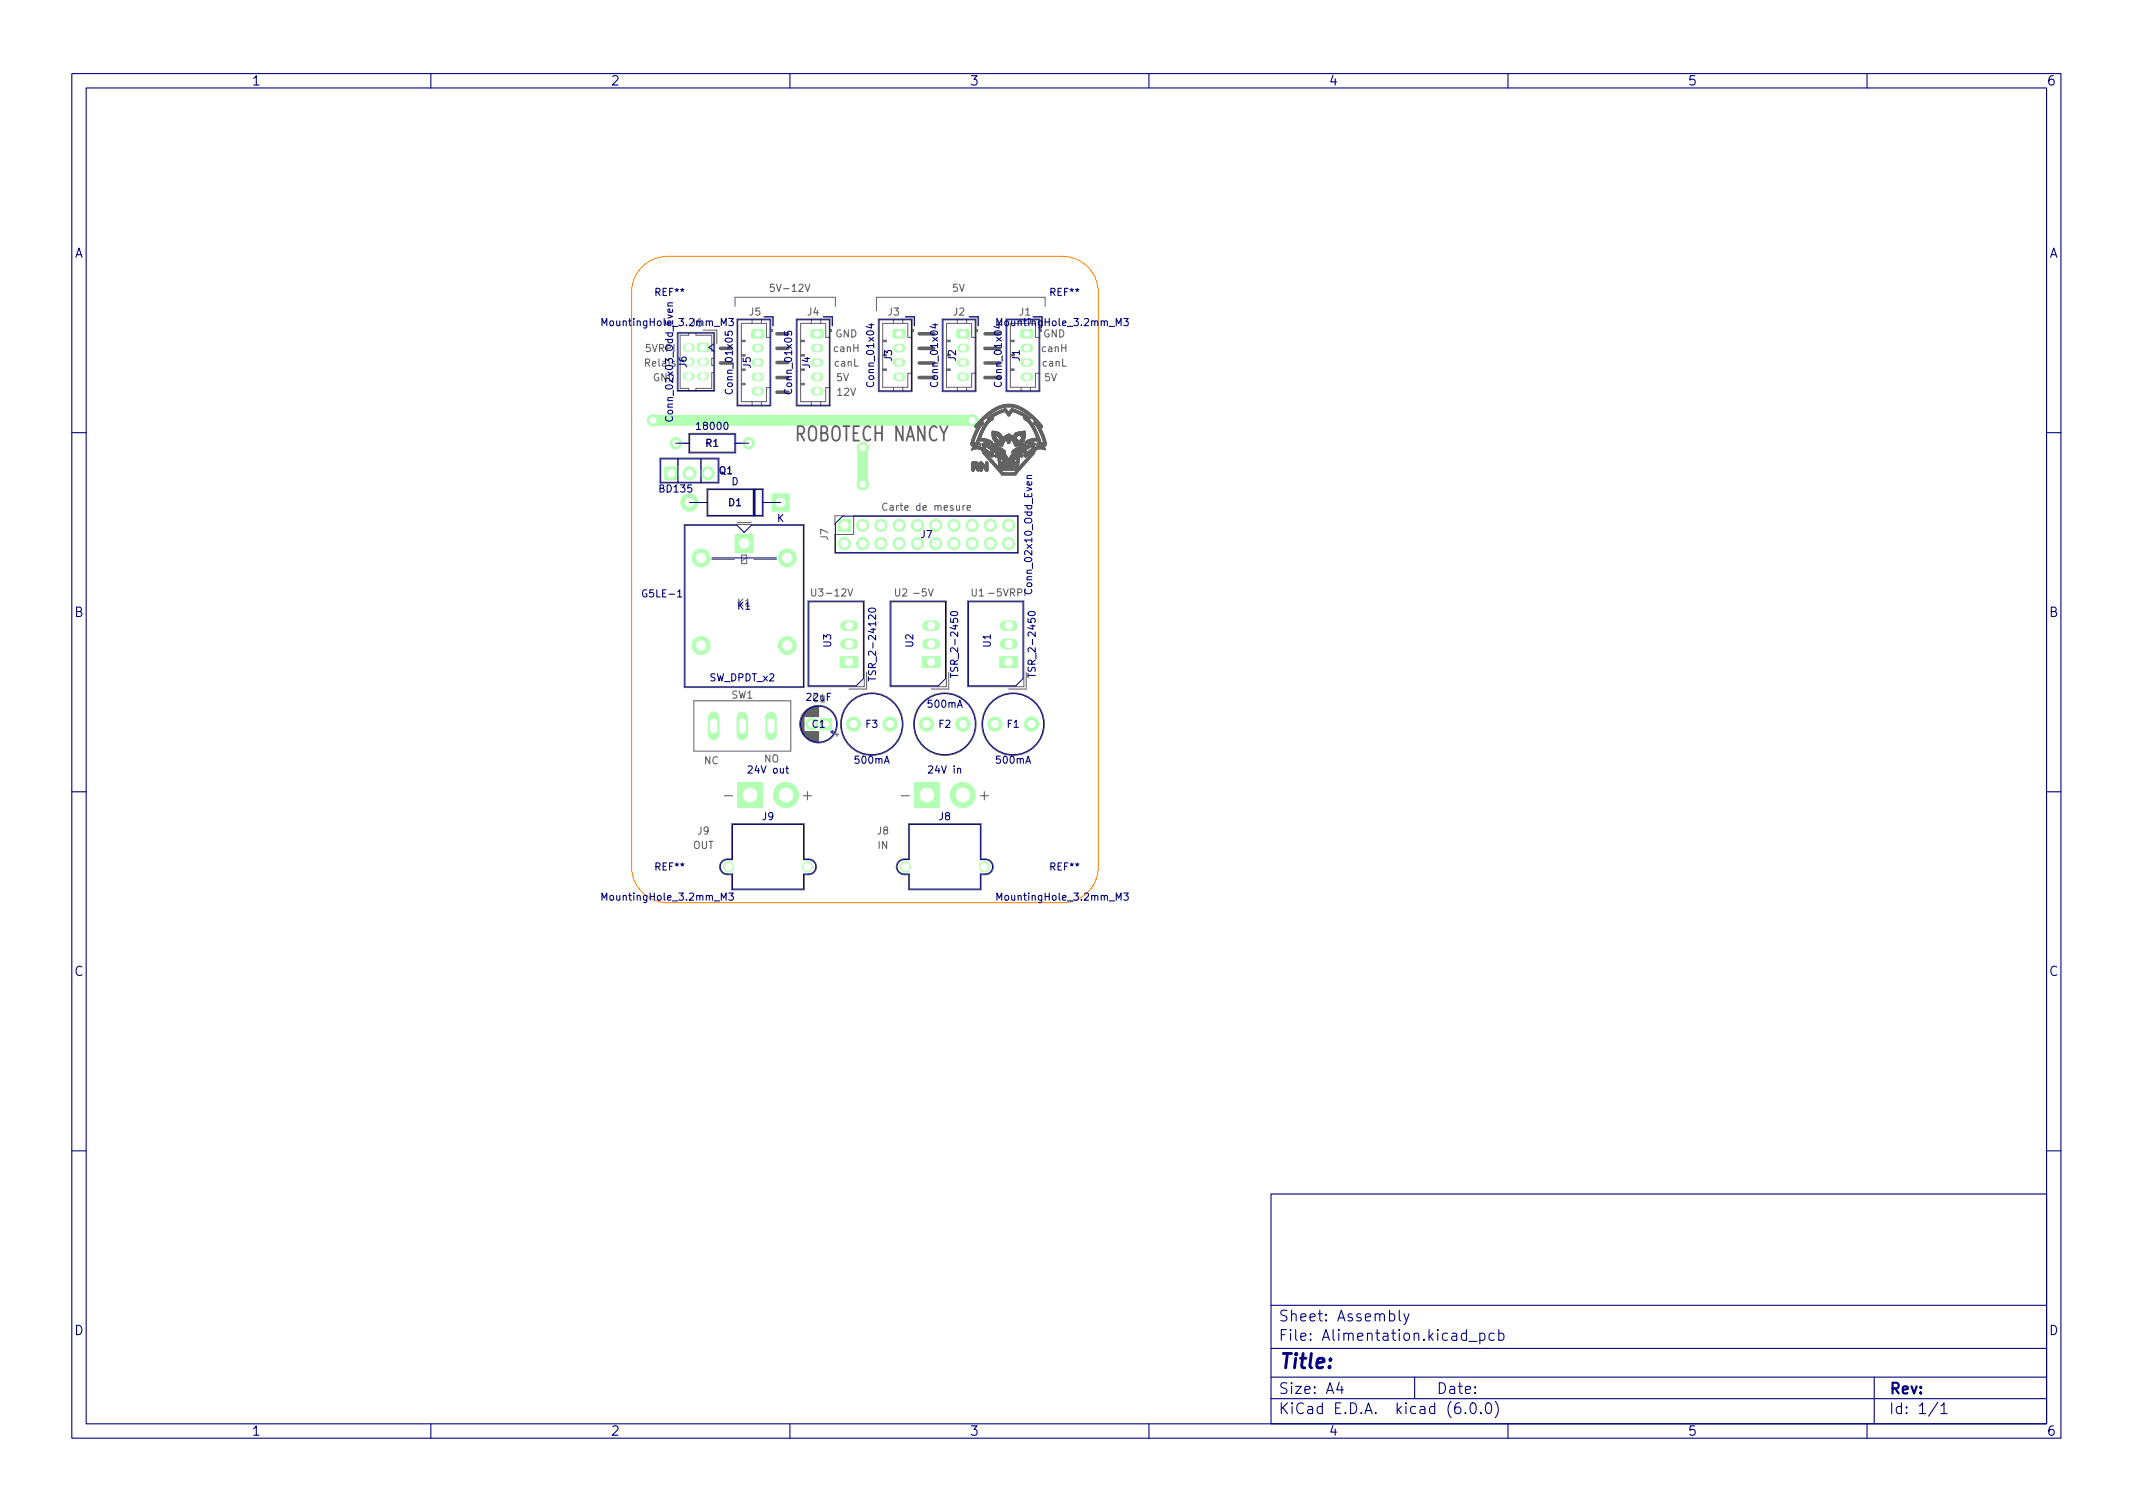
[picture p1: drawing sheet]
<svg xmlns="http://www.w3.org/2000/svg" width="297mm" height="210mm" viewBox="0 0 297 210" stroke-linecap="round" stroke-linejoin="round" font-family="sans-serif">
<g fill="#b3ffb3" stroke="#b3ffb3" stroke-width=".14">
<path d="M142.2 45.9h1.5l.2 .2v.8l-.3 .2h-1.3l-.2-.3z"/>
<path d="M133.3 45.9h1.5l.2 .2v.8l-.3 .2h-1.3l-.2-.3z"/>
<path d="M124.4 45.9h1.5l.2 .2v.8l-.3 .2h-1.3l-.2-.3z"/>
<path d="M113 45.9h1.5l.2 .2-.1 .8-.2 .2h-1.3l-.2-.3z"/>
<path d="M104.7 45.9h1.6l.1 .2v.8l-.2 .2h-1.4l-.1-.3z"/>
<path d="M102.4 74.4h2.5v2.5h-2.5z"/>
<path d="M128.4 91.4h2.5v1.5h-2.5z"/>
<path d="M117 91.4h2.5v1.5h-2.5z"/>
<path d="M116.8 72.3h1.7v1.7h-1.7z"/>
<path d="M97.2 47.9l1.4-.1 .1 .2v.8l-.2 .2h-1.3l-.1-.3z"/>
<path d="M107.5 68.8h2.4v2.4h-2.4z"/>
<path d="M139.2 91.4h2.5v1.5h-2.5z"/>
<path d="M127.3 108.9h3.5v3.5h-3.5z"/>
<path d="M102.7 108.9h3.5v3.5h-3.5z"/>
<path d="M92.6 65h1.8v1.8h-1.8z"/>
<path d="M114.2 100h1.6v1.6h-1.6z"/>
<circle cx="97.6" cy="77.7" r="1.25"/>
<circle cx="97.6" cy="89.9" r="1.25"/>
<circle cx="109.6" cy="89.9" r="1.25"/>
<circle cx="109.6" cy="77.7" r="1.25"/>
<circle cx="117.6" cy="75.7" r=".85"/>
<circle cx="120.1" cy="73.1" r=".85"/>
<circle cx="120.1" cy="75.7" r=".85"/>
<circle cx="122.7" cy="73.1" r=".85"/>
<circle cx="122.7" cy="75.7" r=".85"/>
<circle cx="125.2" cy="73.1" r=".85"/>
<circle cx="125.2" cy="75.7" r=".85"/>
<circle cx="127.8" cy="73.1" r=".85"/>
<circle cx="127.8" cy="75.7" r=".85"/>
<circle cx="130.3" cy="73.1" r=".85"/>
<circle cx="130.3" cy="75.7" r=".85"/>
<circle cx="132.8" cy="73.1" r=".85"/>
<circle cx="132.8" cy="75.7" r=".85"/>
<circle cx="135.4" cy="73.1" r=".85"/>
<circle cx="135.4" cy="75.7" r=".85"/>
<circle cx="137.9" cy="73.1" r=".85"/>
<circle cx="137.9" cy="75.7" r=".85"/>
<circle cx="140.5" cy="73.1" r=".85"/>
<circle cx="140.5" cy="75.7" r=".85"/>
<circle cx="96" cy="70" r="1.2"/>
<circle cx="104.3" cy="61.7" r=".8"/>
<circle cx="94.1" cy="61.7" r=".8"/>
<circle cx="137.1" cy="120.7" r=".7"/>
<circle cx="126.1" cy="120.7" r=".7"/>
<circle cx="134.1" cy="110.7" r="1.75"/>
<circle cx="112.5" cy="120.7" r=".7"/>
<circle cx="101.5" cy="120.7" r=".7"/>
<circle cx="109.5" cy="110.7" r="1.75"/>
<circle cx="96" cy="65.9" r=".9"/>
<circle cx="98.6" cy="65.9" r=".9"/>
<circle cx="134.1" cy="100.8" r="1"/>
<circle cx="129" cy="100.8" r="1"/>
<circle cx="113" cy="100.8" r=".8"/>
<circle cx="118.9" cy="100.8" r="1"/>
<circle cx="123.9" cy="100.8" r="1"/>
<circle cx="138.5" cy="100.8" r="1"/>
<circle cx="143.6" cy="100.8" r="1"/>
<circle cx="120.1" cy="67.4" r=".8"/>
<circle cx="120.1" cy="62.4" r=".8"/>
<circle cx="135.4" cy="58.5" r=".8"/>
<circle cx="90.9" cy="58.5" r=".8"/>
</g>
<g fill="none" stroke="#b3ffb3" stroke-width="1.2">
<path d="M95.7 48.4h.4M95.7 50.4h.4M95.7 52.4h.4M97.7 50.4h.4M97.7 52.4h.4M105.3 48.5h.5M105.3 50.5h.5M105.3 52.5h.5M105.3 54.5h.5M113.5 48.5h.6M113.5 50.5h.6M113.5 52.5h.6"/>
<path d="M113.5 54.5h.6M124.9 48.5h.6M124.9 50.5h.6M124.9 52.5h.6M133.8 48.5h.6M133.8 50.5h.6M133.8 52.5h.6M142.7 48.5h.6M142.7 50.5h.6M142.7 52.5h.6"/>
</g>
<path d="M90.9 58.5h44.5M120.1 62.4v5M117.7 89.7h1M117.7 87.1h1M129.2 89.7h1M129.2 87.1h1M140 89.7h1M140 87.1h1" fill="none" stroke="#b3ffb3" stroke-width="1.5"/>
<path d="M99.4 99.9v2.4M103.4 99.9v2.4M107.4 99.9v2.4" fill="none" stroke="#b3ffb3" stroke-width="1.6"/>
<g fill="#fff" stroke="#fff" stroke-width=".14">
<circle cx="120.1" cy="67.4" r=".4"/>
<circle cx="120.1" cy="62.4" r=".4"/>
<circle cx="135.4" cy="58.5" r=".4"/>
<circle cx="90.9" cy="58.5" r=".4"/>
<circle cx="143" cy="46.5" r=".37"/>
<circle cx="143" cy="48.5" r=".37"/>
<circle cx="143" cy="50.5" r=".37"/>
<circle cx="143" cy="52.5" r=".37"/>
<circle cx="134.1" cy="46.5" r=".37"/>
<circle cx="134.1" cy="48.5" r=".37"/>
<circle cx="134.1" cy="50.5" r=".37"/>
<circle cx="134.1" cy="52.5" r=".37"/>
<circle cx="125.2" cy="46.5" r=".37"/>
<circle cx="125.2" cy="48.5" r=".37"/>
<circle cx="125.2" cy="50.5" r=".37"/>
<circle cx="125.2" cy="52.5" r=".37"/>
<circle cx="113.8" cy="46.5" r=".37"/>
<circle cx="113.8" cy="48.5" r=".37"/>
<circle cx="113.8" cy="50.5" r=".37"/>
<circle cx="113.8" cy="52.5" r=".37"/>
<circle cx="113.8" cy="54.5" r=".37"/>
<circle cx="105.5" cy="46.5" r=".37"/>
<circle cx="105.5" cy="48.5" r=".37"/>
<circle cx="105.5" cy="50.5" r=".37"/>
<circle cx="105.5" cy="52.5" r=".37"/>
<circle cx="105.5" cy="54.5" r=".37"/>
<circle cx="103.6" cy="75.7" r=".65"/>
<circle cx="97.6" cy="77.7" r=".65"/>
<circle cx="97.6" cy="89.9" r=".65"/>
<circle cx="109.6" cy="89.9" r=".65"/>
<circle cx="109.6" cy="77.7" r=".65"/>
<circle cx="129.7" cy="92.2" r=".5"/>
<circle cx="129.7" cy="89.7" r=".5"/>
<circle cx="129.7" cy="87.1" r=".5"/>
<circle cx="118.2" cy="92.2" r=".5"/>
<circle cx="118.2" cy="89.7" r=".5"/>
<circle cx="118.2" cy="87.1" r=".5"/>
<circle cx="117.6" cy="73.1" r=".5"/>
<circle cx="117.6" cy="75.7" r=".5"/>
<circle cx="120.1" cy="73.1" r=".5"/>
<circle cx="120.1" cy="75.7" r=".5"/>
<circle cx="122.7" cy="73.1" r=".5"/>
<circle cx="122.7" cy="75.7" r=".5"/>
<circle cx="125.2" cy="73.1" r=".5"/>
<circle cx="125.2" cy="75.7" r=".5"/>
<circle cx="127.8" cy="73.1" r=".5"/>
<circle cx="127.8" cy="75.7" r=".5"/>
<circle cx="130.3" cy="73.1" r=".5"/>
<circle cx="130.3" cy="75.7" r=".5"/>
<circle cx="132.8" cy="73.1" r=".5"/>
<circle cx="132.8" cy="75.7" r=".5"/>
<circle cx="135.4" cy="73.1" r=".5"/>
<circle cx="135.4" cy="75.7" r=".5"/>
<circle cx="137.9" cy="73.1" r=".5"/>
<circle cx="137.9" cy="75.7" r=".5"/>
<circle cx="140.5" cy="73.1" r=".5"/>
<circle cx="140.5" cy="75.7" r=".5"/>
<circle cx="97.9" cy="48.4" r=".42"/>
<circle cx="95.9" cy="48.4" r=".42"/>
<circle cx="97.9" cy="50.4" r=".42"/>
<circle cx="95.9" cy="50.4" r=".42"/>
<circle cx="97.9" cy="52.4" r=".42"/>
<circle cx="95.9" cy="52.4" r=".42"/>
<circle cx="108.7" cy="70" r=".6"/>
<circle cx="96" cy="70" r=".6"/>
<circle cx="140.5" cy="92.2" r=".5"/>
<circle cx="140.5" cy="89.7" r=".5"/>
<circle cx="140.5" cy="87.1" r=".5"/>
<circle cx="104.3" cy="61.7" r=".4"/>
<circle cx="94.1" cy="61.7" r=".4"/>
<circle cx="148" cy="40.7" r="1.6"/>
<circle cx="93" cy="120.7" r="1.6"/>
<circle cx="137.1" cy="120.7" r=".5"/>
<circle cx="126.1" cy="120.7" r=".5"/>
<circle cx="129.1" cy="110.7" r=".95"/>
<circle cx="134.1" cy="110.7" r=".95"/>
<circle cx="112.5" cy="120.7" r=".5"/>
<circle cx="101.5" cy="120.7" r=".5"/>
<circle cx="104.5" cy="110.7" r=".95"/>
<circle cx="109.5" cy="110.7" r=".95"/>
<circle cx="93.5" cy="65.9" r=".5"/>
<circle cx="96" cy="65.9" r=".5"/>
<circle cx="98.6" cy="65.9" r=".5"/>
<circle cx="93" cy="40.7" r="1.6"/>
<circle cx="148" cy="120.7" r="1.6"/>
<circle cx="134.1" cy="100.8" r=".5"/>
<circle cx="129" cy="100.8" r=".5"/>
<circle cx="115" cy="100.8" r=".4"/>
<circle cx="113" cy="100.8" r=".4"/>
<circle cx="118.9" cy="100.8" r=".5"/>
<circle cx="123.9" cy="100.8" r=".5"/>
<circle cx="138.5" cy="100.8" r=".5"/>
<circle cx="143.6" cy="100.8" r=".5"/>
</g>
<path d="M99.4 100.5v1.1M103.4 100.5v1.1M107.4 100.5v1.1" fill="none" stroke="#fff" stroke-width="1"/>
<g fill="none" stroke="#626262" stroke-width=".5">
<path d="M100.3 48.5h1.6M100.3 50.5h1.6M108.2 46.5h1.5M108.2 52.6h1.5M108.2 48.5h1.5M108.2 50.5h1.5M108.2 54.6h1.5M128 52.6h2M128 48.5h2M128 46.5h2M128 50.5h2M137.2 52.6h2"/>
<path d="M137.2 48.5h2M137.2 46.5h2M137.2 50.5h2"/>
</g>
<g fill="none" stroke="#626262" stroke-width=".14">
<path d="M94.3 46.3h5.2v8.2h-5.2zM95.9 46.3v.4h-1.2v7.4h1.2v.4M96.9 46.3v.4h2.2v2.2h.4M99.5 51.9h-.4v2.2h-2.2v.4M99.5 49.9h-.4v1h.4M99.8 46v1.9M102.4 42.7v-1.3h13.9v1.3M102.6 44.4h4.7v12.1h-4.7zM103.2 47.5h.5M103.2 47.4h.5v.2h-.5M103.2 53.4h.5v.2h-.5M103.2 53.5h.5"/>
<path d="M104.7 44.4v.6M104.7 55.9v.6M106 44.4v.6M106 55.9v.6M106.4 44.1h1.2v1.3M107.3 47h-.6v-2h-3.5v10.9h3.5v-1.9h.6M107.3 45.9h.2v.3h-.2M107.4 45.9v.3M110.9 44.4h4.7v12.1h-4.7zM111.5 47.5h.5M111.5 47.4h.5v.2h-.5M111.5 53.4h.5v.2h-.5"/>
<path d="M111.5 53.5h.5M113 44.4v.6M113 55.9v.6M114.3 44.4v.6M114.3 55.9v.6M114.7 44.1h1.2v1.3M115.6 47h-.6v-2h-3.5v10.9h3.5v-1.9h.6M115.6 45.9h.2v.3h-.2M115.7 45.9v.3M122.3 44.4h4.7v10.1h-4.7zM122.9 47.5h.5M122.9 47.4h.5v.2h-.5"/>
<path d="M122.9 51.4h.5v.2h-.5M122.9 51.5h.5M124.4 44.4v.6M124.4 53.9v.6M125.7 44.4v.6M125.7 53.9v.6M126.1 44.1h1.2v1.3M127 47h-.6v-2h-3.5v8.9h3.5v-1.9h.6M127 45.9h.2v.3h-.2M127.1 45.9v.3M131.2 44.4h4.7v10.1h-4.7zM131.8 47.5h.5"/>
<path d="M131.8 47.4h.5v.2h-.5M131.8 51.4h.5v.2h-.5M131.8 51.5h.5M133.3 44.4v.6M133.3 53.9v.6M134.6 44.4v.6M134.6 53.9v.6M135 44.1h1.2v1.3M135.9 47h-.6v-2h-3.5v8.9h3.5v-1.9h.6M135.9 45.9h.2v.3h-.2M136 45.9v.3M136 59.5h.1"/>
<path d="M136.1 59.5h-.1M136.1 59.5l-.6 1.2-.3 1M136.1 59.5h.1M136.7 59.3l-.7 1.1-.4 1.3M136.7 59.3h.1M136.7 58.8a.17 .17 0 0 1 .3 0 .17 .17 0 0 1-.1 .2l-.1 .1M136.7 58.8h.1M136.8 59.1l-.1 .2M136.8 59.1h.1M137.6 59l-1.1 2M137.6 59h.1M138.3 58h.1"/>
<path d="M138.4 58v.1a.53 .53 0 0 1-.5 .6l-.3 .3M139.5 57.4l-1.2 .6M139.5 57.4h.1M139.8 56.7a7.4 7.4 0 0 0-3.1 2.1M139.8 56.7h.2a3.7 3.7 0 0 1 3.1 1l1.1 1.1M139.8 56.7h.1M139.9 57.3h.1M139.9 57.3l-.4 .1M140.1 44.4h4.7v10.1h-4.7zM140.5 57.4l-.4-.5-.4 .1-1.7 .9-.5 .4 .1 .1a7.2 7.2 0 0 0-1.4 2.6M140.5 57.4h.1M140.7 57.1l-.2 .3"/>
<path d="M140.7 57.1h.1M140.7 57.1l.2-.2 1.3 .5 1.1 .7 .2 .2-.2 .1a8.9 8.9 0 0 1 1.6 3M140.7 47.5h.5M140.7 47.4h.5v.2h-.5M140.7 51.4h.5v.2h-.5M140.7 51.5h.5M141 57.3h.1M141 57.3l-.3 .4a.25 .25 0 0 1-.3 .2 .25 .25 0 0 1-.2-.3l-.3-.3M141 57.3h.2M141.2 57.3h.1M141.2 57.3l1 .5M142.2 53.9v.6"/>
<path d="M142.2 57.8h.1M142.2 57.8l.4 .2M142.6 58v.1a.49 .49 0 0 0 .4 .5l.7 .9 .7 1.5a1.86 1.86 0 0 0-1.7 .6l.2 .2 .5 .1M142.6 58h.1M143.5 53.9v.6M144.2 58.8v-.1a.17 .17 0 0 0-.2 .1 .17 .17 0 0 0 0 .2 6.2 6.2 0 0 1 1.3 2.6M144.2 58.8h.1M144.8 47h-.6v-2h-3.5v8.9h3.5v-1.9h.6M144.9 59.5h.1M144.9 59.5l.4 .8a3 3 0 0 1 .3 1.8l-.3-.1 .3 .6M145.1 59.5h-.2M145.1 59.5h.1a7.1 7.1 0 0 0-4.2-3.2 4.4 4.4 0 0 0-3.8 1.5l-1.3 1.3a.22 .22 0 0 0-.2 .3 .22 .22 0 0 0 .3 .1"/>
<path d="M145.1 59.5h.1M145.5 42.7v-1.3h-23.5v1.9M91.9 63.8h8.2v3.5h-8.2zM94.4 63.8v1.1M94.4 67v.3M95.1 61.7h.8M95.3 73h16.7v22.7h-16.7zM95.9 60.3h6.6v2.8h-6.6zM97.5 70h.9M97.6 63.8v1.6M97.6 66.4v.9M98.4 68.1h7.9v3.8h-7.9z"/>
<path d="M99.1 77.9h3.2M102.5 61.7h.7M102.6 72.8h2M103.3 77.3h.7v1.2h-.7zM104 77.7l-.7 .4M104.9 68.1v3.8M105 77.9h3.1M105 68.1v3.8M105.1 68.1v3.8M106.3 70h1M116.3 74.4h2.6v-2.6h22.9v5.2h-25.5zM117.6 71.8h-1.3v1.3"/>
<path d="M135.2 61.7a.26 .26 0 0 0 .1 .4 .26 .26 0 0 0 .4-.1M135.2 61.7h.4M135.3 62.7a1.17 1.17 0 0 1 1.6 .3M135.3 62.7h.1M135.3 64.6v.7a.21 .21 0 0 0 .2 .3 .21 .21 0 0 0 .2-.3v-.2l.1 .1 .3 .3M135.3 64.6h.6v.2h-.2v-.2M135.4 64.4l-.1 .2M135.4 64.4h.1M135.4 64.4a.52 .52 0 0 1 .5-.1 .52 .52 0 0 1 .3 .4M135.6 61.7a.72 .72 0 0 1 .9 .1l.1 .2-.4-.1-.2 .2 .8 .3M135.7 62l-.4 .7M135.7 62h.1"/>
<path d="M136 61.4h.1M136 61.4h.8l.6 .1M136.1 65.5h.1M136.2 61l-.2 .4M136.2 61h.3M136.2 64.7h.1M136.2 64.7v.1a.34 .34 0 0 0 .2 .5M136.4 65.3h.1M136.4 65.3a.17 .17 0 0 1-.1 .3 .17 .17 0 0 1-.2-.1M136.5 64.3l-.1 .7 .1 .6M136.5 61a1.98 1.98 0 0 1 1.7 .6l-.1 .2M136.5 64.3h.1"/>
<path d="M136.5 65.6h.1M136.8 61.8h.1M136.8 61.8v.1M136.8 62.4h.1M136.8 61.9h.1M136.8 61.9v.4M136.8 62.3v.1M136.8 62.3h.4M136.8 62.3h.1M136.9 63h.3M137.2 62.3v.2l.8 .6M137.2 62.1v.2"/>
<path d="M137.2 63l1.9 2.1M137.2 62.1h.1M137.2 62.9h.1M137.2 62.9l.1 .1M137.2 62.1l.3 .2M137.3 63l.8 .6h.1M137.3 65.6h.1M137.3 65.6l-.5-.6v.5l-.2 .1M137.4 61.5l-.6 .3M137.4 61.5h.1M137.5 62.3l.5 .3v.5M137.5 62.3h1.3"/>
<path d="M137.5 64.3h-.1a.27 .27 0 0 0-.2 .4v.2l-.5-.6h-.2M137.5 64.3h.1M137.5 64.3l.1 1.2M137.5 61.9h.1M137.5 61.9l.4 .2M137.5 65.6h-.1M137.6 65.5l-.1 .1M137.9 62.1h.1M138 63.1h.1M138.1 61.8l-.6 .1M138.1 61.8h.1M138.1 60.3h.1"/>
<path d="M138.2 60.7v.1M138.2 60.7h.5M138.2 60.7v-.1a.34 .34 0 0 1 .1-.6h.1a1.5 1.5 0 0 1 1.3 .9M138.2 60.8h.1M138.2 60.8v.1M138.2 60.9v.1M138.2 61l.2 .4 .3 .2M138.2 63.6l.2-.7 .5 .4 .2 1.8M138.2 63.6h.1M138.2 61h.1M138.5 63.4l.1 .2M138.5 63.4a.17 .17 0 0 1 .2-.1 .17 .17 0 0 1 .1 .2 .17 .17 0 0 1-.2 .1"/>
<path d="M138.5 63.4h.1M138.6 63.6h.1M138.7 60.7v.3M138.7 60.5h.1M138.7 60.5v.2M138.7 61.6h.1M138.7 60.5l.4 .5M138.7 61.6l-.8 .5M138.7 61h.1M138.7 61l.3 .2 .3 .2M138.8 62.3l.7 .1a.66 .66 0 0 1 .5 .6v.1M139 63.7h.3"/>
<path d="M139.1 65.1h.1M139.1 61h.1M139.1 61h2.4M139.1 61l.2 .4M139.3 63.7h.1M139.3 63.7v.1M139.3 63.7l.5 .6h-.1M139.3 63.8l.3 2M139.3 61.4h.1M139.4 62.1h.1M139.4 62.1h-.4l-.2 .2M139.6 65.3v.1"/>
<path d="M139.6 65.8h.1M139.6 65.4h.1M139.6 65.2v.1M139.6 62.1h-.2M139.6 65.4h1.7M139.6 65.2h.1M139.6 62.1h.1M139.7 64.3a.19 .19 0 0 0-.2 .2 .19 .19 0 0 0 .3 .1l.3 .1M139.7 64.3h.1M139.7 60.9h.1M140 63.1h.1M140 65.1l-.4 .1"/>
<path d="M140 65.1h.1M140 64.7h-.1a.21 .21 0 0 0-.4 .1 .21 .21 0 0 0 .3 .2h.5v.1h-.3M140.1 64.7h-.1M140.5 60.4l-.8 .5M140.5 60.4h.1M140.5 61.7h-.2l-.2-.5-.5 .9M140.5 61.7l.3-.5 .6 .9M140.5 61.7h.1M140.7 65.1h-.1M140.7 65.1h.5l.2 .1M140.9 64.6v.1M140.9 64.7h.2a.22 .22 0 0 1 .3 .2"/>
<path d="M141.2 62.6h1.7M141.3 65.4h.1M141.4 65.2h.1M141.4 65.2l-.1 .2M141.4 65.8h-1.8M141.4 65.8h.1M141.4 62.1h.1M141.4 64.9l-.1 .1h-.6v.1M141.4 62.1h.5l.3 .2a1.37 1.37 0 0 0-1.3 .7l.1 .1-.5 .9-.5-.9M141.4 64.9h.1M141.4 64.4h.1M141.4 60.3l-.2 .2v.4l-.7-.5"/>
<path d="M141.4 64.4v.2h-.5M141.4 60.3h.1M141.5 65.1h.3M141.5 64.8h.1M141.5 61l.2 .3h.3M141.5 61a.37 .37 0 0 1 .6-.3 .37 .37 0 0 1-.1 .6M141.6 60.2l-.2 .1M141.6 60.2h.1M141.6 63.7l-.4 .6 .2 .1M141.6 63.7h.1M141.6 63.7l-.2 2.1M141.8 65.1h.1"/>
<path d="M142 61.3h.1M142.1 63.4l.1 .2M142.1 63.4a.17 .17 0 0 1 .2-.1 .17 .17 0 0 1 .1 .2 .17 .17 0 0 1-.2 .1M142.1 63.4h.1M142.2 63.6h.1M142.3 61.7l.7 .3M142.3 60.1l-.7 .1M142.4 61.7h-.1M142.4 60.1h-.1M142.6 60l-.2 .1M142.6 60h.1M142.6 60a.75 .75 0 0 1 .1 1"/>
<path d="M142.7 63.6h.1M142.7 63.6l-.1-.1v-.6l-.6 .4-.2 1.8M142.7 61l-.1 .4-.2 .3M142.7 61h.1M142.9 62.6l.1 .5M143 62v.1M143 63v.1M143 63h.1M143.3 63.4l-1.5 1.7M143.3 63.4h.1M143.4 61.9l-.4 .2M143.4 61.9h.1"/>
<path d="M143.5 61.5h.1M143.5 61.5l.7 .3M143.7 62.5l-.7 .5M143.7 62.5h.1M143.7 62.1l-.8 .5M143.7 62.9h.1M143.7 62.9l-1 .7M143.7 62.9l-.4 .5M143.7 62.1h.1M143.7 62.1v.4M144.1 61.9v.4l.8-.2-.2-.2-.4 .1M144.1 61.9h.1"/>
<path d="M144.2 61.8h.1M144.2 61.8l-.1 .1M144.3 62h.1M144.9 61.4h-.8l-.6 .1M144.9 61.4h.1M145.1 62.5h.1M145.1 62.5a.75 .75 0 0 0-1 .6l-2.7 3h-1.9l-2.6-3v-.1M145.1 62.5l.5 .1M145.4 61.7a.64 .64 0 0 0-1 .2v.1M145.4 61.7h.1M145.6 62.6h.1M96.6 97.6h13.5v7h-13.5z"/>
<path d="M111.6 99.9v1.8M111.6 99.8v2M111.6 99.7v2.2M111.7 99.7v2.3M111.7 99.6v2.5M111.8 99.5v2.7M111.8 99.4v2.8M111.8 99.4v2.9M111.9 99.3v3M111.9 99.3v3.1M112 99.2v3.2M112 99.2v.6"/>
<path d="M112 99.1v.7M112.1 99.1v.7M112.1 99v.8M112.2 99v.8M112.2 98.9v.9M112.3 98.9v.9M112.4 98.8v1M112.5 98.7v1.1M112.5 83.7h7.9v11.9h-7.9zM112.6 98.7v1.1M112.6 98.6v1.2M112.7 98.6v1.2"/>
<path d="M112.8 98.6v1.2M112.8 98.5v1.3M112.9 98.5v1.3M113 98.5v1.3M113 98.4v1.4M113.1 98.4v1.4M113.2 98.4v1.4M113.3 98.4v1.4M113.3 98.3v1.5M113.4 98.3v1.5M113.5 98.3v1.5M113.6 98.3v1.5"/>
<path d="M113.7 98.3v1.5M113.8 98.3v1.5M113.9 98.3v1.5M114 98.3v1.5M120.7 93.6v2.3h-2.5M123.9 83.7h7.9v11.9h-7.9zM132.1 93.6v2.3h-2.4M134.7 83.7h7.9v11.9h-7.9zM142.9 93.6v2.3h-2.4M101.9 114.7h10.1v4.9h.6a1.11 1.11 0 0 1 1.1 1.1 1.11 1.11 0 0 1-1.1 1.1h-.6v2.1h-10.1v-2.1h-.6a1.11 1.11 0 0 1-1.1-1.1 1.11 1.11 0 0 1 1.1-1.1h.6zM111.4 100.5v.6M111.4 100.3v1.1"/>
<path d="M111.5 100.2v1.3M111.5 100v1.6M112 101.9v.6M112.1 101.9v.7M112.2 101.9v.8M112.3 101.9v.9M112.4 101.9v.9M112.4 101.9v1M112.5 101.9v1M112.5 101.9v1.1M112.6 101.9v1.1M112.7 101.9v1.2"/>
<path d="M112.8 101.9v1.2M112.9 101.9v1.3M113 101.9v1.3M113.1 101.9v1.3M113.1 101.9v1.4M113.2 101.9v1.4M113.3 101.9v1.4M113.4 101.9v1.4M113.4 101.9v1.5M113.5 101.9v1.5M113.6 101.9v1.5M113.7 101.9v1.5"/>
<path d="M113.8 101.9v1.5M113.9 101.9v1.5M114 101.9v1.5M116.3 102.3h.5M116.6 102.1v.5M126.5 114.7h10.1v4.9h.6a1.11 1.11 0 0 1 1.1 1.1 1.11 1.11 0 0 1-1.1 1.1h-.6v2.1h-10.1v-2.1h-.6a1.11 1.11 0 0 1-1.1-1.1 1.11 1.11 0 0 1 1.1-1.1h.6z"/>
<circle cx="114" cy="100.8" r="2.62"/>
<circle cx="121.4" cy="100.8" r="4.4"/>
<circle cx="131.6" cy="100.8" r="4.4"/>
<circle cx="141.1" cy="100.8" r="4.4"/>
</g>
<path d="M112.1 39.6l.4 1 .3-1M123.5 70.2a.47 .47 0 0 0-.6 .3 .47 .47 0 0 0 .4 .6l.2-.1M134.7 70.7l.5-.1-.1-.2h-.3l-.1 .1v.5h.4" fill="none" stroke="#626262" stroke-width=".15"/>
<g fill="#626262" stroke="#626262" stroke-width=".14">
<path d="M136.7 58.3a5.4 5.4 0 0 1 4-2 6.9 6.9 0 0 1 4.3 2.8 .23 .23 0 0 1 .2 .3 .23 .23 0 0 1-.3 .2v-.1l.8 2a.37 .37 0 0 1-.2 .6l-.2-.1 .3 .6a1.03 1.03 0 0 0-1.5 .4l-2.7 3.1h-1.9l-2.6-3v-.1h.3l1.9 2.1-.1-1.4h.3l.2 1.9a.23 .23 0 0 0 .1 .2 .23 .23 0 0 0 .3 0h1.3a.18 .18 0 0 0 .2 0 .18 .18 0 0 0 0-.2l.1-.5h.3l1.9-2.2-.9 .7-.2-.1v-.6l-.6 .4-.2 1.8h-.3l.1-1.4-.4 .6a.2 .2 0 0 1 .2 .2 .2 .2 0 0 1-.3 .1l-.2 .1h.4l.1 .3h-.7l-.1 .1h.5a.21 .21 0 0 1 .3 .2 .21 .21 0 0 1-.4 .1 2.64 2.64 0 0 1-1.4 0l.1-.3h.6v-.1h-.5a.21 .21 0 0 1-.3-.2 .21 .21 0 0 1 .4-.1h.2l-.6-.2 .1-.2h.2l-.2-.3-.3-.3h-.3l-.1-.4-.5-.4-.1 .6-.2 .1-.8-.6h-.4l-.3-.3-.3-.2h1l.7 .6v-.5l-.5-.3h1.5l.6 .2a.45 .45 0 0 1 .4 .6l.5 .9 .3-.6a.28 .28 0 0 0 .1-.5l.3-.3h1.7l.1 .5 .7-.6v-.4l-.8 .5h-1.7l.4-.3h.6l-.3-.2h-.6l-.5-.9-.1 .2a.24 .24 0 0 1-.2 .4 .25 .25 0 0 1-.3-.4l-.1-.2-.6 .9h-.5l-.2 .2h-1.3l-.3-.2v.4h-1.1l-.8 .2 .4-.7a.27 .27 0 0 1-.4 .1 .27 .27 0 0 1-.1-.4l1.1-.1 .3 .4-.4-.1-.2 .2 .8 .3v-.6l.6-.3-.6-.1h-.8l.1-.3a2.18 2.18 0 0 1 2.1 .5l-.1 .2-.6 .1a.39 .39 0 0 0 .3 .2 .39 .39 0 0 0 .4-.2l.5-.3-.4-.4-.1-.5h.5a.76 .76 0 0 0 .6 .7l-.2-.4h2.4a.38 .38 0 0 0 .6 .2 .38 .38 0 0 0 0-.6 .38 .38 0 0 0-.6 .3l-2.4 .1-.4-.5v.2h-.5l-.1-.5 .3-.2a1.5 1.5 0 0 1 1.3 .9h.1a.77 .77 0 0 1 1.2-.2l.2 .2a1.07 1.07 0 0 1 1.2-.8l.2-.1a.75 .75 0 0 1 .1 1l-.1 .4-.3 .3 .4 .1a.44 .44 0 0 0 .7 .1l-.6-.2a.21 .21 0 0 1 0-.2 .21 .21 0 0 1 .2-.1l.7-.3 .7-.1-.4-.9a3.9 3.9 0 0 0-1.4-1.8v-.3l-1.4-.7a.56 .56 0 0 0-.6 .6 .52 .52 0 0 1-.6-.5l-.1-.1h-.1l-1.5 .7a.42 .42 0 0 1-.3 .6l-.7 .9-.8 1.5h-.3l.1-.3a6.7 6.7 0 0 1 1.3-2.3l-.1-.1 .7-.6 1.9-.8 .4 .5 .4-.5 1.3 .5 1.1 .7 .2 .2-.2 .1a9.5 9.5 0 0 1 1.6 3h-.8l-.6 .1 .7 .3-.1 .1v.4l.8-.2-.2-.2h-.4a.65 .65 0 0 1 1.1-.2l-.1-.2a7 7 0 0 0-1.4-2.7l.3-.1a6.7 6.7 0 0 0-3.3-2h-.4a3.4 3.4 0 0 0-2.6 1l-1.2 1.1a.17 .17 0 0 1 .3 0 .17 .17 0 0 1-.1 .2 6.1 6.1 0 0 0-1.3 2.7h-.4l.8-2.2a.22 .22 0 0 1-.3-.1 .22 .22 0 0 1 .2-.3z"/>
<path d="M136.5 64.3a.83 .83 0 0 1 .7 .6v-.2a.22 .22 0 0 1 0-.3 .22 .22 0 0 1 .3 0l.1 .8a.26 .26 0 0 1-.2 .4 .26 .26 0 0 1-.3-.2l-.3-.4v.4a.2 .2 0 0 1-.2 .2 .2 .2 0 0 1-.1-.3z"/>
<path d="M135.4 64.4a.51 .51 0 0 1 .6-.1 .51 .51 0 0 1 .2 .6v.1v.2a.22 .22 0 0 1 .2 .2 .22 .22 0 0 1-.2 .2 .22 .22 0 0 1-.2-.2l-.3-.3a.3 .3 0 0 1-.2 .5l-.2-.1v-.7h.6v-.2h-.2v.2h-.4z"/>
<circle cx="140.7" cy="56.3" r="0"/>
<circle cx="136.7" cy="64.3" r=".01"/>
<circle cx="142.3" cy="63.3" r=".01"/>
<circle cx="142.3" cy="63.5" r=".17"/>
<circle cx="138.8" cy="63.3" r="0"/>
<circle cx="138.7" cy="63.5" r=".17"/>
<circle cx="135.7" cy="64.3" r=".01"/>
</g>
<path d="M89.4 37.2a5 5 0 0 1 3.6-1.5h55a5 5 0 0 1 5 5v80a5 5 0 0 1-5 5h-55a5 5 0 0 1-5-5v-80a5 5 0 0 1 1.4-3.5z" fill="none" stroke="#ff8000" stroke-width=".14"/>
<g fill="none" stroke="#000080" stroke-width=".15">
<path d="M10 10.2h277v190.1h-277zM12 12.2h273v186.1h-273zM60 10.2v2M110 10.2v2M160 10.2v2M210 10.2v2M260 10.2v2M83.8 45.3v-1l.4 .8 .3-.8v1M101.5 44.3h.6l-.3 .4 .3 .1v.5h-.2h-.4M138.8 45.3v-1l.4 .8 .3-.8v1M156.5 44.3h.6l-.3 .4 .3 .1v.5h-.2h-.4M10 60.2h2"/>
<path d="M285 60.2h2M94.4 83.1h.5M120.9 94.2v.6M120.9 94.5h1M121 84.8a.54 .54 0 0 1 .9 .2 .57 .57 0 0 1-1-.1zM132.4 93.8v.5M132.5 85.2a.54 .54 0 0 1 .9 .3 .57 .57 0 0 1-1-.1zM143.2 93.8v.5M143.3 85.2a.54 .54 0 0 1 .9 .3 .57 .57 0 0 1-1-.1zM10 110.2h2M285 110.2h2M83.8 125.3v-1l.4 .8 .3-.8v1"/>
<path d="M101.5 124.3h.6l-.3 .4 .3 .1v.5h-.2h-.4M138.8 125.3v-1l.4 .8 .3-.8v1M156.5 124.3h.6l-.3 .4 .3 .1v.5h-.2h-.4M10 160.2h2M177 166.3h108v32h-108zM285 160.2h2M60 198.3v2M110 198.3v2M160 198.3v2M177 194.8h108M177 191.8h108M177 187.8h108"/>
<path d="M177 181.8h108M186.5 192.5l-.4 1h1M186.9 193v1M194.9 182.4v1.3l.2 .2M195.5 182.9l.4 1M196.2 182.9l-.5 1.4-.2 .1M197 191.8v3M204.1 196.7v.1h-.1l.1-.1v.1M204.6 186.8h1.1M204.9 195.4a.36 .36 0 0 1 .6 .2 .77 .77 0 0 1-.4 1.2 1 1 0 0 1-.2-1.4zM206.1 185.7l.4-.1 .3 .3v.4l-.2 .3h-.1h-.4M206.1 185.6v1.5"/>
<path d="M206.2 196.7l.1 .1h-.1h-.1l.1-.1v.1M207 195.5a.36 .36 0 0 1 .4-.2 .36 .36 0 0 1 .2 .3 .77 .77 0 0 1-.4 1.2 .91 .91 0 0 1-.2-1.3zM208.1 185.7l-.5-.1-.2 .3v.4l.1 .3h.1h.5M208.2 195.1a1.72 1.72 0 0 1 0 2.3M208.7 185.7l.4-.1 .3 .3v.4l-.1 .3h-.2h-.4M208.7 185.1v1.5M210 198.3v2M260 198.3v2M261 191.8v6.5M269.9 195.3l-1.3 1.9M270.3 195.8l.4-.5v1.5M270.3 196.8h.8"/>
</g>
<g fill="none" stroke="#000080" stroke-width=".14">
<path d="M94.4 46.4h5v8h-5zM99.4 47.9l-.7 .5 .7 .5M102.7 44.5h4.5v11.9h-4.5zM106.4 44.1h1.2v1.3M111 44.5h4.5v11.9h-4.5zM114.7 44.1h1.2v1.3M122.4 44.5h4.5v9.9h-4.5zM126.1 44.1h1.2v1.3M131.3 44.5h4.5v9.9h-4.5zM135 44.1h1.2v1.3M140.2 44.5h4.5v9.9h-4.5zM92 63.9h8v3.3h-8z"/>
<path d="M94.1 61.7h1.9M94.4 63.9v3.3M95.4 73.1h7.2l1 1 1-1h7.3v22.5h-16.5zM96 70h2.6M96 60.5h6.3v2.5h-6.3zM97.6 63.9v3.3M98.6 68.2h7.6v3.6h-7.6zM99.1 77.7h9M102.3 61.7h2M104.9 68.2v3.6M105 68.2v3.6M105.1 68.2v3.6"/>
<path d="M106.2 70h2.5M116.3 72.9l1-1h24.4v5.1h-25.4zM112.6 83.8h7.6v10.7l-1 1h-6.6zM124.1 83.8h7.6v10.7l-1 1h-6.6zM134.9 83.8h7.6v10.7l-1 1h-6.6zM102 114.8h9.9v4.9h.7a1 1 0 0 1 1 1 1 1 0 0 1-1 1h-.7v2.1h-9.9v-2.1h-.7a1 1 0 0 1-1-1 1 1 0 0 1 1-1h.7zM115.6 101.9h.5M115.9 101.7v.5M126.6 114.8h9.9v4.9h.7a1 1 0 0 1 1 1 1 1 0 0 1-1 1h-.7v2.1h-9.9v-2.1h-.7a1 1 0 0 1-1-1 1 1 0 0 1 1-1h.7z"/>
<circle cx="114" cy="100.8" r="2.5"/>
<circle cx="121.4" cy="100.8" r="4.2"/>
<circle cx="131.6" cy="100.8" r="4.2"/>
<circle cx="141.1" cy="100.8" r="4.2"/>
</g>
<text font-size="2.8" fill="#626262" x="110.8" y="61.4">ROBOTECH NANCY</text>
<text font-size="2.8" fill="#000080" x="178" y="190.6">Title:</text>
<g font-size="2.1" fill="#626262">
<text x="101.1" y="111.4">-</text>
<text x="111.8" y="111.4">+</text>
<text x="125.7" y="111.4">-</text>
<text x="136.5" y="111.4">+</text>
</g>
<g font-size="2.1" fill="#000080">
<text x="178" y="184">Sheet: Assembly</text>
<text x="178" y="186.7">File: Alimentation.kicad_pcb</text>
<text x="178" y="196.9">KiCad E.D.A. kicad (6.0.0)</text>
<text x="178" y="194.1">Size: A4</text>
<text x="200" y="194.1">Date:</text>
<text x="263" y="194.1">Rev:</text>
<text x="263" y="196.9">Id: 1/1</text>
</g>
<g font-size="1.8" fill="#000080">
<text x="35" y="11.9">1</text>
<text x="85" y="11.9">2</text>
<text x="135" y="11.9">3</text>
<text x="185" y="11.9">4</text>
<text x="235" y="11.9">5</text>
<text x="285" y="11.9">6</text>
<text x="10.3" y="35.9">A</text>
<text x="285.3" y="35.9">A</text>
<text x="10.3" y="85.9">B</text>
<text x="285.3" y="85.9">B</text>
<text x="10.3" y="135.9">C</text>
<text x="285.3" y="135.9">C</text>
<text x="10.3" y="185.9">D</text>
<text x="285.3" y="185.9">D</text>
<text x="35" y="199.9">1</text>
<text x="85" y="199.9">2</text>
<text x="135" y="199.9">3</text>
<text x="185" y="199.9">4</text>
<text x="235" y="199.9">5</text>
<text x="285" y="199.9">6</text>
</g>
<g font-size="1.4" fill="#000080">
<text x="91.3" y="41.2">REF**</text>
<text x="146.3" y="41.2">REF**</text>
<text x="84.4" y="45.4">MountingHole_3.2mm_M3</text>
<text x="96.3" y="45.5">J6</text>
<text x="139.4" y="45.4">MountingHole_3.2mm_M3</text>
<text x="89.9" y="51">Relais</text>
<text x="89.9" y="49">5VRPI</text>
<text x="90.9" y="53.1">GND</text>
<text x="95.6" y="51.2" transform="rotate(-90 95.6 51.2)">J6</text>
<text x="104.5" y="51.3" transform="rotate(-90 104.5 51.3)">J5</text>
<text x="112.8" y="51.3" transform="rotate(-90 112.8 51.3)">J4</text>
<text x="121.7" y="53.6" transform="rotate(-90 121.7 53.6)">Conn_01x04</text>
<text x="124.2" y="50.3" transform="rotate(-90 124.2 50.3)">J3</text>
<text x="130.6" y="53.6" transform="rotate(-90 130.6 53.6)">Conn_01x04</text>
<text x="133.1" y="50.3" transform="rotate(-90 133.1 50.3)">J2</text>
<text x="139.5" y="53.6" transform="rotate(-90 139.5 53.6)">Conn_01x04</text>
<text x="142" y="50.3" transform="rotate(-90 142 50.3)">J1</text>
<text x="93.7" y="58.3" transform="rotate(-90 93.7 58.3)">Conn_02x03_Odd_Even</text>
<text x="97.3" y="59.8">18000</text>
<text x="102" y="54.6" transform="rotate(-90 102 54.6)">Conn_01x05</text>
<text x="110.3" y="54.6" transform="rotate(-90 110.3 54.6)">Conn_01x05</text>
<text x="98.3" y="62.2">R1</text>
<text x="91.9" y="68.6">BD135</text>
<text x="100.2" y="66">Q1</text>
<text x="101.5" y="70.5">D1</text>
<text x="101.9" y="67.6">D</text>
<text x="108.2" y="72.7">K</text>
<text x="128.3" y="74.9">J7</text>
<text x="89.8" y="83.2">G5LE-1</text>
<text x="143.7" y="82.4" transform="rotate(-90 143.7 82.4)">Conn_02x10_Odd_Even</text>
<text x="102.7" y="84.4">K1</text>
<text x="98.8" y="94.9">SW_DPDT_x2</text>
<text x="115.7" y="90.1" transform="rotate(-90 115.7 90.1)">U3</text>
<text x="122" y="94" transform="rotate(-90 122 94)">TSR_2-24120</text>
<text x="127.2" y="90.1" transform="rotate(-90 127.2 90.1)">U2</text>
<text x="133.4" y="93.6" transform="rotate(-90 133.4 93.6)">TSR_2-2450</text>
<text x="138" y="90.1" transform="rotate(-90 138 90.1)">U1</text>
<text x="144.2" y="93.6" transform="rotate(-90 144.2 93.6)">TSR_2-2450</text>
<text x="112.4" y="97.6">22uF</text>
<text x="113.1" y="101.3">C1</text>
<text x="113.2" y="97.8">C1</text>
<text x="120.6" y="101.3">F3</text>
<text x="129.3" y="98.5">500mA</text>
<text x="130.8" y="101.3">F2</text>
<text x="140.3" y="101.3">F1</text>
<text x="104.4" y="107.7">24V out</text>
<text x="119.1" y="106.3">500mA</text>
<text x="129.5" y="107.7">24V in</text>
<text x="138.8" y="106.3">500mA</text>
<text x="106.2" y="114.2">J9</text>
<text x="130.8" y="114.2">J8</text>
<text x="84.4" y="125.4">MountingHole_3.2mm_M3</text>
<text x="91.3" y="121.2">REF**</text>
<text x="139.4" y="125.4">MountingHole_3.2mm_M3</text>
<text x="146.3" y="121.2">REF**</text>
</g>
<g font-size="1.4" fill="#626262">
<text x="107.7" y="40.6">5V-12V</text>
<text x="132.6" y="40.6">5V</text>
<text x="104.4" y="43.9">J5</text>
<text x="112.5" y="43.9">J4</text>
<text x="116.3" y="47">GND</text>
<text x="123.7" y="43.9">J3</text>
<text x="132.8" y="43.9">J2</text>
<text x="142" y="43.9">J1</text>
<text x="145.3" y="47">GND</text>
<text x="116.2" y="49">canH</text>
<text x="116.2" y="51">canL</text>
<text x="116.5" y="53.1">5V</text>
<text x="145.1" y="49">canH</text>
<text x="145.2" y="51">canL</text>
<text x="145.5" y="53.1">5V</text>
<text x="116.6" y="55.1">12V</text>
<text x="123.6" y="71.1">Carte de mesure</text>
<text x="115.3" y="75.2" transform="rotate(-90 115.3 75.2)">J7</text>
<text x="112.9" y="83">U3 -12V</text>
<text x="124.6" y="83">U2</text>
<text x="127.4" y="83">-5V</text>
<text x="135.3" y="83">U1 -5VRPI</text>
<text x="101.9" y="97.3">SW1</text>
<text x="98.1" y="106.4">NC</text>
<text x="106.4" y="106.2">NO</text>
<text x="96.5" y="118.2">OUT</text>
<text x="97.2" y="116.2">J9</text>
<text x="122.2" y="116.2">J8</text>
<text x="122.3" y="118.2">IN</text>
</g>
</svg>
